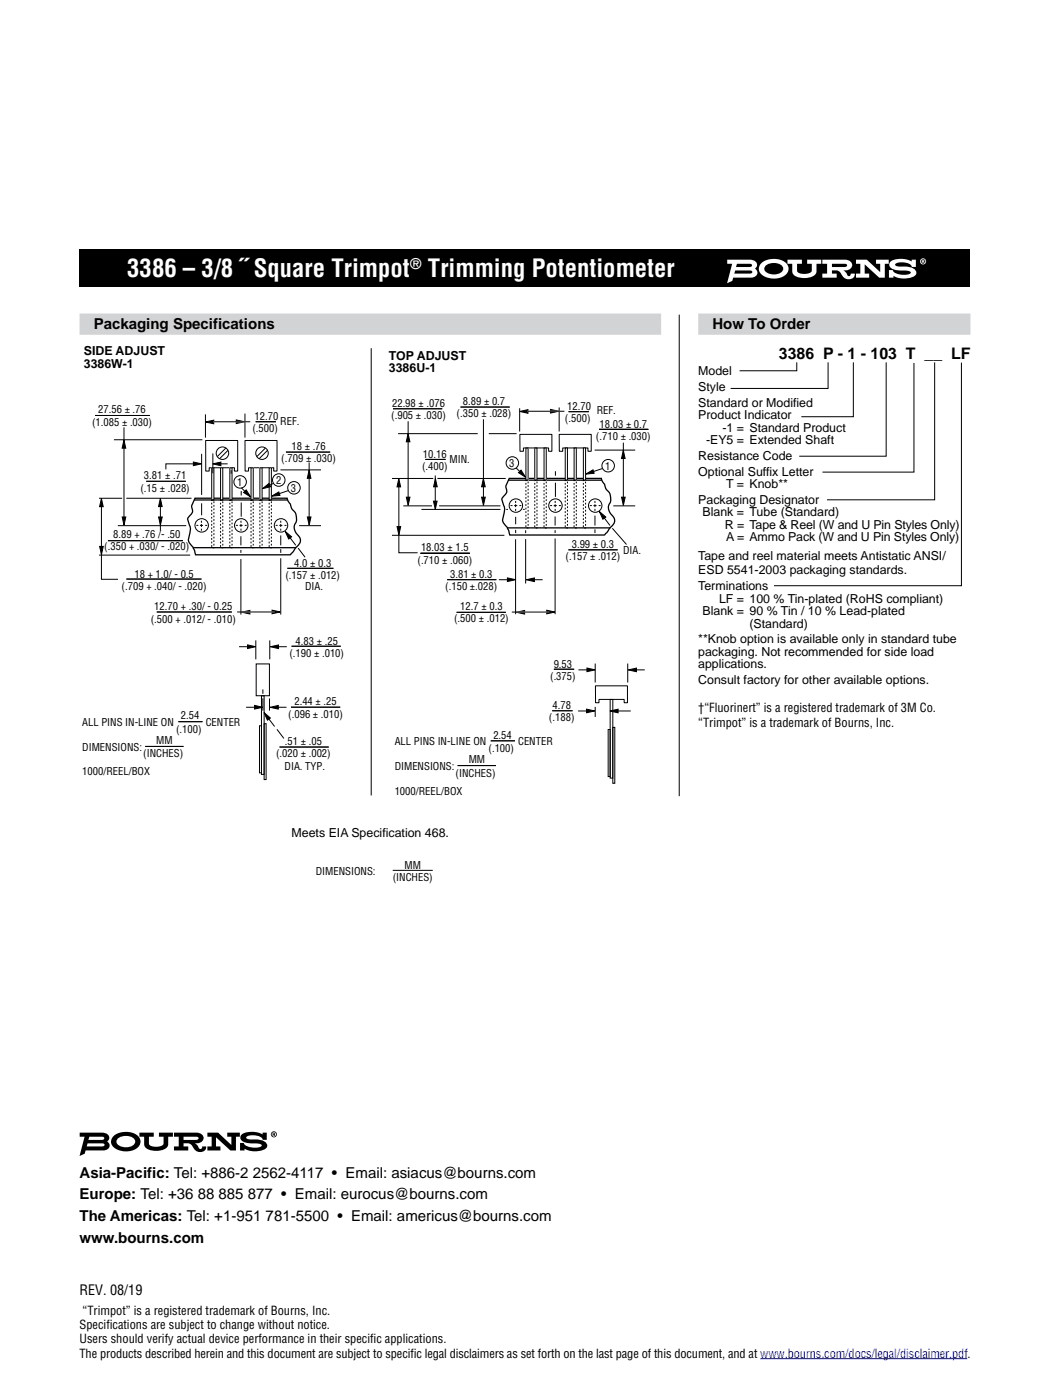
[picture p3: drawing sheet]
<svg xmlns="http://www.w3.org/2000/svg" width="210mm" height="279mm" viewBox="0 0 210 279" stroke-linecap="round" stroke-linejoin="round" font-family="sans-serif">
<path d="M15.9 49.7h177.8v7.5h-177.8z" fill="#000"/>
<g fill="#fff">
<path d="M157.2 51.8h2.8v.8h-.9v1.4a1.59 1.59 0 0 0 1.8 .6 1.04 1.04 0 0 0 1.1-.6v-1.4h-.9v-.8h2.8v.8h-.9v1.6a2.1 2.1 0 0 1-2.4 1.3 2.91 2.91 0 0 1-2.4-.9l-.1-2h-.9z"/>
<path d="M170.8 51.8h2.2l2.7 2.5v-1.7h-.9v-.8h2.6v.8h-.8v2.8h-1.1l-2.9-2.6v1.8h.9v.8h-2.7v-.8h.9v-2h-.9z"/>
<path d="M177.9 52.1a4.5 4.5 0 0 1 4 .1v-.4h.9v1.5h-.8a2.21 2.21 0 0 0-2.7-.9l-.6 .3v.2l.5 .3h1a2.68 2.68 0 0 1 2.6 .9 .91 .91 0 0 1-.8 1.2 4.4 4.4 0 0 1-3.7-.3v.4h-.9v-1.5h.8a2.17 2.17 0 0 0 2.2 .9l1.1-.1 .3-.3a2.62 2.62 0 0 0-2.3-.4 2.54 2.54 0 0 1-1.9-.8l-.1-.4 .1-.4z"/>
<path d="M184.1 51.9v.2h.2v-.1zM184 51.8l.4 .1v.3l.1 .3h-.2l-.1-.3-.1 .3h-.1zM183.8 52.2a.47 .47 0 0 0 .9 0 .47 .47 0 0 0-.9 0zM183.6 52.2a.61 .61 0 0 1 1.2 0 .61 .61 0 0 1-1.2 0z"/>
<path d="M146.7 54h3h.3l.1 .3-.1 .2-.5 .1h-3zM147.1 52.6h2.6l.4 .3-.2 .3-.4 .1h-2.6zM145.1 51.8v.8h1l-1 3.9 1-.4 .2-.7h3.6a.99 .99 0 0 0 1.2-.6 .99 .99 0 0 0-.4-1.2 .93 .93 0 0 0 .4-1 .93 .93 0 0 0-.9-.7z"/>
<path d="M152.9 53a2.59 2.59 0 0 1 3.3 .3 1.1 1.1 0 0 1-1.1 1.4 2 2 0 0 1-2.6-1zM152 52.4a1.58 1.58 0 0 0-.5 1.6 1.58 1.58 0 0 0 1.1 1.2 3.8 3.8 0 0 0 4.5-.7 1.72 1.72 0 0 0-1.3-2.6 4.2 4.2 0 0 0-3.8 .5z"/>
<path d="M166 52.6h2.6l.5 .3-.2 .3-.4 .1h-2.5zM164.1 51.8v.8h1v2h-1v.8h2.9v-.8h-1v-.6a1.55 1.55 0 0 1 2 .9 1.42 1.42 0 0 0 2.6 .1v-.4h-.8l-.1 .3-.2 .2a.59 .59 0 0 1-.6-.6l-.6-.5a1.27 1.27 0 0 0 1.7-1.4 1.39 1.39 0 0 0-1.4-.8z"/>
</g>
<path d="M15.9 64.7h116" fill="none" stroke="#d1d3d4" stroke-width="4.2" stroke-linecap="butt"/>
<g fill="none" stroke="#000" stroke-width=".2">
<path d="M25.2 99.4h13M41 87.9h6.4v6.1h-.6v-.6h-5.1v.6h-.6zM39.2 104.9h.4M39.9 104.9h.6M40.2 103.9v.4M40.2 104.6v.6M40.2 105.5v.4M40.9 104.9h.4M47.1 104.9h.4M47.8 104.9h.6M48.1 103.9v.4M48.1 104.6v.6"/>
<path d="M48.1 105.5v.4M48.8 104.9h.4M55 104.9h.4M55.7 104.9h.6M56 103.9v.4M56 104.6v.6M56 105.5v.4M56.8 104.9h.4"/>
<circle cx="40.3" cy="104.9" r="1.34"/>
<circle cx="48.1" cy="104.9" r="1.34"/>
<circle cx="56.1" cy="104.9" r="1.34"/>
</g>
<path d="M38.7 99.8h18.7M38.9 99.4h18.4l.3 .7 .4 .5a2.89 2.89 0 0 0 1 1.8 2.53 2.53 0 0 1-.2 2.4 2.66 2.66 0 0 0 1 2.4 1.69 1.69 0 0 1-.8 2.1l-1.1 1.4h-18.9a5.1 5.1 0 0 0-1.2-2.4l-.2-.7 .3-1.2a2 2 0 0 0-.1-1.6l-.4-1.2 .5-.7a1.33 1.33 0 0 0 .3-1.8zM38.6 109.3h20.5" fill="none" stroke="#000" stroke-width=".26"/>
<path d="M45.9 93.4h.4v6.4h-.4z" fill="#fff"/>
<path d="M45.9 93.4h.4v6.4h-.4z" fill="none" stroke="#000" stroke-width=".2"/>
<path d="M45.9 99.8h.4v9.5h-.4z" fill="none" stroke="#000" stroke-width=".2" stroke-dasharray=".4 .4 .4 .4 .4 .4" stroke-linecap="butt"/>
<path d="M44 93.4h.5v6.4h-.5z" fill="#fff"/>
<path d="M44 93.4h.5v6.4h-.5z" fill="none" stroke="#000" stroke-width=".2"/>
<path d="M44 99.8h.5v9.5h-.5z" fill="none" stroke="#000" stroke-width=".2" stroke-dasharray=".4 .4 .4 .4 .4 .4" stroke-linecap="butt"/>
<path d="M42.3 93.4h.4v6.4h-.4z" fill="#fff"/>
<path d="M41 84.2l1.7-.3v.7zM42.3 93.4h.4v6.4h-.4zM47.2 83.8l1.6 .4-1.6 .3zM48.9 82.5v4.8" fill="none" stroke="#000" stroke-width=".2"/>
<path d="M42.3 99.8h.4v9.5h-.4z" fill="none" stroke="#000" stroke-width=".2" stroke-dasharray=".4 .4 .4 .4 .4 .4" stroke-linecap="butt"/>
<path d="M41 84.2l1.7-.3v.7zM47.2 83.8l1.6 .4-1.6 .3z" fill="#000"/>
<path d="M42.5 84.2h7.4z" fill="#fff"/>
<path d="M41 82.7v4.6M42.5 84.2h7.4M56 93.8h8.1M61.7 93.8l.4 1.7h-.8zM56 111.4v11.2M59.7 104.9h4.4M61.3 103.2h.8l-.4 1.6zM48.2 122.2l1.7-.4v.7zM54.3 121.8l1.6 .3-1.6 .4z" fill="none" stroke="#000" stroke-width=".2"/>
<path d="M61.7 93.8l.4 1.7h-.8zM61.3 103.2h.8l-.4 1.6zM48.2 122.2l1.7-.4v.7zM54.3 121.8l1.6 .3-1.6 .4z" fill="#000"/>
<path d="M47.3 122.1h7.5z" fill="#fff"/>
<g fill="none" stroke="#000" stroke-width=".2">
<path d="M19.8 99.4h4.6M20.2 99.5l.4 1.6h-.7zM22.7 87.8h17.7M24.7 87.8l.4 1.6h-.7zM24.7 85.3v18.2M32 99.5l.4 1.6h-.8zM38.6 92.2l1.6 .4-1.6 .3zM39.2 92.6h-6.1v1.1M40.2 90.6v8.2M42.4 92.6l1.7-.4v.7zM42.5 90.5v4M43.5 92.6h1.9"/>
<path d="M46.1 93.8v.7M48.1 98v.9M48.2 97.4l1 .9M48.6 98.3l.5-.5 .9 1.4zM48.9 87.9h6.4v6.1h-.7v-.6h-5v.6h-.7zM54.2 99l1.4-.8 .3 .7zM57.5 97.9l-2.2 .7M19.8 110.8h18.2M19.9 109h.7l-.4 1.7zM20.2 101v14.6h3.4M23.5 104.9h13.7M24.4 103.2h.7l-.4 1.6z"/>
<path d="M31.7 103.2h.7l-.4 1.6zM32 100.3v5.6M48.1 111.6v11M48.1 107v1.8M48.1 109.8v.5M48.1 100.3v2.8M56 106.9v1.9M56 109.6v.7M56.9 106l1.3 1.1-.6 .5zM57.6 107l1.4 1.8M59.5 109.4l1.4 1.8M47.3 122.1h7.5"/>
<path d="M47.7 129.1h2.2M49.4 128.7l1.6 .4-1.6 .3zM51.1 127.8v3.8M51.1 132.5h2.7v6.4h-2.7zM52.2 138.9h.5v15.6h-.5zM52.5 137.6v.9M52.5 139.4v2.4M53.8 139.4v2.4M53.8 127.8v3.8M53.9 129.1l1.7-.4v.7zM55.2 129.1h2M49.1 141.1h2.2"/>
<path d="M50.8 140.8l1.7 .3-1.7 .4zM51.8 144.8h.4v9.4h-.4zM52.7 144.4h.4v11.2h-.4zM53.9 141.2l1.6-.4v.7zM55.1 141.1h2.1"/>
<circle cx="47.9" cy="96.2" r="1.25"/>
<circle cx="58.7" cy="97.4" r="1.25"/>
</g>
<g fill="#000">
<path d="M24.7 87.8l.4 1.6h-.7zM38.6 92.2l1.6 .4-1.6 .3zM42.4 92.6l1.7-.4v.7zM48.6 98.3l.5-.5 .9 1.4zM54.2 99l1.4-.8 .3 .7zM19.9 109h.7l-.4 1.7zM20.2 99.5l.4 1.6h-.7zM24.4 103.2h.7l-.4 1.6zM31.7 103.2h.7l-.4 1.6zM32 99.5l.4 1.6h-.8zM56.9 106l1.3 1.1-.6 .5zM49.4 128.7l1.6 .4-1.6 .3z"/>
<path d="M53.9 129.1l1.7-.4v.7zM50.8 140.8l1.7 .3-1.7 .4zM53.9 141.2l1.6-.4v.7z"/>
</g>
<path d="M53.7 93.4h.5v6.4h-.5z" fill="#fff"/>
<path d="M53.7 93.4h.5v6.4h-.5z" fill="none" stroke="#000" stroke-width=".2"/>
<path d="M53.7 99.8h.5v9.5h-.5z" fill="none" stroke="#000" stroke-width=".2" stroke-dasharray=".4 .4 .4 .4 .4 .4" stroke-linecap="butt"/>
<path d="M51.9 93.4h.4v6.4h-.4z" fill="#fff"/>
<path d="M51.9 93.4h.4v6.4h-.4z" fill="none" stroke="#000" stroke-width=".2"/>
<path d="M51.9 99.8h.4v9.5h-.4z" fill="none" stroke="#000" stroke-width=".2" stroke-dasharray=".4 .4 .4 .4 .4 .4" stroke-linecap="butt"/>
<path d="M50.1 93.4h.4v6.4h-.4z" fill="#fff"/>
<g fill="none" stroke="#000" stroke-width=".2">
<path d="M19 82.9h10.9M29.2 96.1h7.9M45.1 89.4l-1.7 1.7M45.5 89.9l-1.7 1.6M50.1 93.4h.4v6.4h-.4zM51 84.2h4.1M52.4 97.5l1.3-1 .3 .6zM53 89.4l-1.7 1.7M53.4 89.9l-1.7 1.6M54.6 96.5l-1.2 .5M57.1 90.2h8.8M61.7 92.3v11.4"/>
<path d="M87.3 95.5h13.6M102.9 100v.4M103.8 86.7h6.3v3.4h-.6v-.7h-5v.7h-.7zM110.8 100v.4M118.7 100v.4M21.5 107.9h15M25.2 115.6h15M40.2 100.4v2.4M57.3 113.4h9.2M101.9 100.9h.4M102.6 100.9h.6M102.9 100.6v.6"/>
<path d="M102.9 101.6v.4M103.7 100.9h.4M109.8 100.9h.4M110.5 100.9h.6M110.8 100.6v.6M110.8 101.6v.4M111.5 100.9h.4M117.7 100.9h.4M118.4 100.9h.7M118.7 100.6v.6M118.7 101.6v.4M119.5 100.9h.4"/>
<path d="M31.3 122.1h15M58.2 129h9.8M29 149h7.6M35.6 144h4.8M52.7 142.2l1.3 1.1-.6 .4zM53.4 143.2l1.4 1.8M55.3 145.5l1.4 1.9M55.8 149.1h9.8M58.1 141.1h9.8"/>
<circle cx="44.4" cy="90.4" r="1.25"/>
<circle cx="52.3" cy="90.4" r="1.25"/>
<circle cx="55.6" cy="95.8" r="1.25"/>
<circle cx="103" cy="100.9" r="1.34"/>
<circle cx="110.9" cy="100.9" r="1.34"/>
<circle cx="118.8" cy="100.9" r="1.34"/>
</g>
<path d="M50.1 99.8h.4v9.5h-.4z" fill="none" stroke="#000" stroke-width=".2" stroke-dasharray=".4 .4 .4 .4 .4 .4" stroke-linecap="butt"/>
<path d="M52.4 97.5l1.3-1 .3 .6zM52.7 142.2l1.3 1.1-.6 .4z" fill="#000"/>
<path d="M101.4 95.8h18.7M101.6 95.5h18.4l.3 .7 .4 .4a2.89 2.89 0 0 0 1 1.9 2.53 2.53 0 0 1-.2 2.3 2.66 2.66 0 0 0 1 2.5 1.69 1.69 0 0 1-.8 2.1l-1.1 1.4h-18.9a5.1 5.1 0 0 0-1.2-2.4l-.2-.7 .3-1.2a2 2 0 0 0-.1-1.6l-.4-1.3 .5-.6a1.33 1.33 0 0 0 .4-1.8zM101.3 105.4h20.5" fill="none" stroke="#000" stroke-width=".26"/>
<path d="M108.6 89.4h.4v6.4h-.4z" fill="#fff"/>
<path d="M108.6 89.4h.4v6.4h-.4z" fill="none" stroke="#000" stroke-width=".2"/>
<path d="M108.6 95.8h.4v9.6h-.4z" fill="none" stroke="#000" stroke-width=".2" stroke-dasharray=".4 .4 .4 .4 .4 .4" stroke-linecap="butt"/>
<path d="M106.7 89.4h.5v6.4h-.5z" fill="#fff"/>
<path d="M106.7 89.4h.5v6.4h-.5z" fill="none" stroke="#000" stroke-width=".2"/>
<path d="M106.7 95.8h.5v9.6h-.5z" fill="none" stroke="#000" stroke-width=".2" stroke-dasharray=".4 .4 .4 .4 .4 .4" stroke-linecap="butt"/>
<path d="M105 89.4h.4v6.4h-.4z" fill="#fff"/>
<path d="M103.7 82.1l1.7-.3v.7zM105 89.4h.4v6.4h-.4zM109.9 81.7l1.6 .4-1.6 .3zM111.6 81.3v4.8" fill="none" stroke="#000" stroke-width=".2"/>
<path d="M105 95.8h.4v9.6h-.4z" fill="none" stroke="#000" stroke-width=".2" stroke-dasharray=".4 .4 .4 .4 .4 .4" stroke-linecap="butt"/>
<path d="M103.7 82.1l1.7-.3v.7zM109.9 81.7l1.6 .4-1.6 .3z" fill="#000"/>
<path d="M105.2 82.1h7.4z" fill="#fff"/>
<path d="M103.7 81.5v4.6M105.2 82.1h7.4M118.7 89.8h8.1M124 99.2h.8l-.4 1.7zM124.4 89.9l.4 1.6h-.8zM110.8 107.5v15.1M122.4 101h4.4M103.1 122.2l1.6-.4v.8zM109.1 121.8l1.7 .3-1.7 .4z" fill="none" stroke="#000" stroke-width=".2"/>
<path d="M124 99.2h.8l-.4 1.7zM124.4 89.9l.4 1.6h-.8zM103.1 122.2l1.6-.4v.8zM109.1 121.8l1.7 .3-1.7 .4z" fill="#000"/>
<path d="M102.1 122.2h7.5z" fill="#fff"/>
<g fill="none" stroke="#000" stroke-width=".2">
<path d="M78.2 95.5h8.3M79.4 86.5h15.9M79.6 95.5l.4 1.7h-.8zM79.6 97v13.3h3.7M81.1 99.2h.7l-.3 1.7zM81.5 84.1v15.4M96.1 99.2h.7l-.3 1.7zM96.5 95.5l.3 1.7h-.7zM96.5 83.7v15.7M97.6 86.5h5.5M103 93.4l1 1M103.5 94.3l.5-.5 .9 1.4z"/>
<path d="M110.8 94v.9M110.8 96.3v2.9M111.6 86.7h6.4v3.4h-.7v-.7h-5v.7h-.7zM116.9 94.6l1.5-.8 .2 .7zM120.2 93.5l-2.1 .7M78.2 106.8h22.5M79.2 105.1h.8l-.4 1.6zM87.6 101h12.3M102.9 107.6v15M110.8 103.1v1.8M110.8 105.8v.6M118.7 102.9v2"/>
<path d="M118.7 105.6v.8M119.6 102.1l1.3 1.1-.6 .4zM120.4 103.1l1.3 1.8M122.2 105.4l2.8 3.3M102.1 122.2h7.5M115.4 133.7h2.2M117.1 133.3l1.7 .4-1.7 .3zM118.8 132.4v3.8M121.8 139.6h.5v15.7h-.5zM125.3 132.4v3.8M125.4 133.7l1.6-.4v.8zM126.6 133.7h2.1"/>
<path d="M115.4 141.9h2.2M117.1 141.5l1.6 .4-1.6 .3zM121.4 145.6h.4v9.4h-.4zM121.7 141.9l1.7-.4v.8zM122.3 145.2h.4v11.1h-.4zM122.9 141.9h3"/>
<circle cx="102.3" cy="92.4" r="1.25"/>
<circle cx="121.4" cy="92.9" r="1.25"/>
</g>
<path d="M79.6 95.5l.4 1.7h-.8zM81.1 99.2h.7l-.3 1.7zM96.1 99.2h.7l-.3 1.7zM96.5 95.5l.3 1.7h-.7zM103.5 94.3l.5-.5 .9 1.4zM116.9 94.6l1.5-.8 .2 .7zM79.2 105.1h.8l-.4 1.6zM119.6 102.1l1.3 1.1-.6 .4zM117.1 133.3l1.7 .4-1.7 .3zM125.4 133.7l1.6-.4v.8zM117.1 141.5l1.6 .4-1.6 .3zM121.7 141.9l1.7-.4v.8z" fill="#000"/>
<path d="M116.4 89.4h.5v6.4h-.5z" fill="#fff"/>
<path d="M116.4 89.4h.5v6.4h-.5z" fill="none" stroke="#000" stroke-width=".2"/>
<path d="M116.4 95.8h.5v9.6h-.5z" fill="none" stroke="#000" stroke-width=".2" stroke-dasharray=".4 .4 .4 .4 .4 .4" stroke-linecap="butt"/>
<path d="M114.6 89.4h.4v6.4h-.4z" fill="#fff"/>
<path d="M114.6 89.4h.4v6.4h-.4z" fill="none" stroke="#000" stroke-width=".2"/>
<path d="M114.6 95.8h.4v9.6h-.4z" fill="none" stroke="#000" stroke-width=".2" stroke-dasharray=".4 .4 .4 .4 .4 .4" stroke-linecap="butt"/>
<path d="M112.8 89.4h.4v6.4h-.4z" fill="#fff"/>
<g fill="none" stroke="#000" stroke-width=".2">
<path d="M74.1 69.5v89.2M135.6 62.8v96.1M159 72.3v1.7h-11.4M165.3 72.3v5.2h-19.5M170.3 72.3v10.9h-10.4M176.9 72.3v18.7h-17.4M182.4 72.4v21.8h-18.3M186.5 72.3v27.4h-21.5M191.9 72.4v44.5h-37.4M78.4 81.6h9.9M81.4 86.5l.4 1.7h-.7zM84.9 91.7h4"/>
<path d="M86.9 94.9v5.4M86.9 95.5l.4 1.7h-.8zM91.9 81.2h9.8M112.8 89.4h.4v6.4h-.4zM113.5 82.2h4M119.5 85.7h9.9M119.6 85.7h9.8M124.4 88.3v11.5M80.5 101h5.7M83.9 110.4h9.9M84.1 101.7h15.8M86.5 100h.7l-.3 1.7z"/>
<path d="M89.2 115.7h9.9M99.6 115.7h2.2M101 101.7h.4M101.3 115.3l1.6 .4-1.6 .4zM102.9 103.1v1.5M102.9 105.8v.6M104.4 101.7h.3M104.9 105.8v.6M104.9 107.6v8.9M105 115.7l1.6-.4v.8zM106.2 115.7h2.1M113.4 109.7h9.9"/>
<path d="M91.1 122.2h9.8M110.5 133.6h4.1M118.8 136.9h6.4v3.3h-.6v-.6h-5.1v.6h-.6zM91.3 152.8h7.7M97.9 147.8h4.9M110.2 141.8h4.1M118.8 141.1v2M78.4 173.7h8"/>
</g>
<path d="M112.8 95.8h.4v9.6h-.4z" fill="none" stroke="#000" stroke-width=".2" stroke-dasharray=".4 .4 .4 .4 .4 .4" stroke-linecap="butt"/>
<g fill="#000">
<path d="M81.4 86.5l.4 1.7h-.7zM86.9 95.5l.4 1.7h-.8zM86.5 100h.7l-.3 1.7zM101.3 115.3l1.6 .4-1.6 .4zM105 115.7l1.6-.4v.8zM27.8 226h2.9v.9h-1v1.3a1.57 1.57 0 0 0 1.9 .6 1.03 1.03 0 0 0 1-.6v-1.3h-.9v-.9h2.8v.9h-.9v1.5a2.09 2.09 0 0 1-2.4 1.3 2.88 2.88 0 0 1-2.3-.9l-.1-1.9h-1zM41.4 226h2.1l2.7 2.5v-1.6h-.8v-.9h2.5v.9h-.8v2.7h-1.1l-2.9-2.6v1.8h.9v.8h-2.6v-.8h.8v-1.9h-.8zM48.4 226.3a4.5 4.5 0 0 1 4 .1v-.4h.8v1.5h-.8a2.19 2.19 0 0 0-2.6-.9l-.6 .3v.2l.4 .3h1.1a2.66 2.66 0 0 1 2.6 .9 .9 .9 0 0 1-.8 1.2 4.3 4.3 0 0 1-3.7-.3v.4h-.9v-1.5h.8a2.16 2.16 0 0 0 2.2 .9l1.1-.1 .2-.3a2.61 2.61 0 0 0-2.2-.4 2.52 2.52 0 0 1-1.9-.7l-.1-.5 .1-.4z"/>
<path d="M17.5 228.2h2.9h.3l.2 .3-.2 .2-.4 .1h-3zM17.8 226.9h2.6l.4 .2-.2 .3-.4 .1h-2.6zM15.9 226v.9h1l-1 3.8 1-.5 .2-.6h3.5a.98 .98 0 0 0 1.2-.6 .98 .98 0 0 0-.4-1.2 .92 .92 0 0 0 .4-1 .92 .92 0 0 0-.9-.7z"/>
<path d="M23.6 227.2a2.57 2.57 0 0 1 3.3 .3 1.09 1.09 0 0 1-1.2 1.4 1.98 1.98 0 0 1-2.5-1zM22.8 226.6a1.57 1.57 0 0 0-.6 1.6 1.57 1.57 0 0 0 1.1 1.2 3.8 3.8 0 0 0 4.5-.7 1.71 1.71 0 0 0-1.3-2.6 4.2 4.2 0 0 0-3.7 .5z"/>
<path d="M36.6 226.9h2.6l.4 .2-.2 .3-.4 .1h-2.4zM34.7 226v.9h1v1.9h-1v.8h2.9v-.8h-1v-.6a1.54 1.54 0 0 1 2 .9 1.41 1.41 0 0 0 1.3 .8 1.41 1.41 0 0 0 1.2-.7v-.4h-.8v.3l-.3 .2a.59 .59 0 0 1-.5-.6l-.6-.5a1.26 1.26 0 0 0 1.7-1.4 1.37 1.37 0 0 0-1.4-.8z"/>
<path d="M54.6 226.2v.1h.1v-.1zM54.4 226.1h.5l-.1 .3 .1 .3h-.1l-.2-.2v.2h-.2zM54.2 226.4a.46 .46 0 0 0 .9 0 .46 .46 0 0 0-.9 0zM54.1 226.4a.6 .6 0 0 1 1.2 0 .6 .6 0 0 1-1.2 0z"/>
</g>
<path d="M139.3 64.7h54.4" fill="none" stroke="#d1d3d4" stroke-width="4.2" stroke-linecap="butt"/>
<path d="M151.7 271.2h41.4" fill="none" stroke="#00f" stroke-width=".2"/>
<g font-size="4.9" fill="#fff">
<text x="25.4" y="55.3">3386 – 3/8 ˝ Square Trimpot</text>
<text x="85.4" y="55.3">Trimming Potentiometer</text>
</g>
<text font-size="3.2" x="155.4" y="71.7">3386 P - 1 - 103 T __ LF</text>
<g font-size="3">
<text x="18.7" y="65.7">Packaging Specifications</text>
<text x="142.2" y="65.7">How To Order</text>
<text x="15.9" y="235.1">Asia-Pacific: Tel: +886-2 2562-4117 • Email: asiacus@bourns.com</text>
<text x="15.9" y="239.4">Europe: Tel: +36 88 885 877 • Email: eurocus@bourns.com</text>
<text x="15.9" y="243.7">The Americas: Tel: +1-951 781-5500 • Email: americus@bourns.com</text>
<text x="15.9" y="248">www.bourns.com</text>
</g>
<text font-size="2.9" fill="#fff" x="81.8" y="53.7">®</text>
<text font-size="2.8" x="15.9" y="258.4">REV. 08/19</text>
<g font-size="2.5">
<text x="16.7" y="70.9">SIDE ADJUST</text>
<text x="77.6" y="71.9">TOP ADJUST</text>
<text x="16.7" y="73.4">3386W-1</text>
<text x="77.6" y="74.3">3386U-1</text>
<text x="139.3" y="74.9">Model</text>
<text x="139.3" y="78">Style</text>
<text x="139.3" y="81.2">Standard or Modified</text>
<text x="139.3" y="83.7">Product Indicator</text>
<text x="140.9" y="88.6">-EY5 = Extended Shaft</text>
<text x="144.2" y="86.1">-1 = Standard Product</text>
<text x="139.3" y="91.8">Resistance Code</text>
<text x="139.3" y="95">Optional Suffix Letter</text>
<text x="139.3" y="100.6">Packaging Designator</text>
<text x="144.9" y="97.4">T = Knob**</text>
<text x="140.2" y="103.1">Blank = Tube (Standard)</text>
<text x="144.7" y="105.5">R = Tape &amp; Reel (W and U Pin Styles Only)</text>
<text x="139.3" y="111.7">Tape and reel material meets Antistatic ANSI/</text>
<text x="145" y="108">A = Ammo Pack (W and U Pin Styles Only)</text>
<text x="139.3" y="114.6">ESD 5541-2003 packaging standards.</text>
<text x="139.3" y="117.8">Terminations</text>
<text x="140.2" y="122.8">Blank = 90 % Tin / 10 % Lead-plated</text>
<text x="143.5" y="120.3">LF = 100 % Tin-plated (RoHS compliant)</text>
<text x="149.6" y="125.2">(Standard)</text>
<text x="139.3" y="128.4">**Knob option is available only in standard tube</text>
<text x="139.3" y="130.9">packaging. Not recommended for side load</text>
<text x="139.3" y="133.3">applications.</text>
<text x="139.3" y="136.5">Consult factory for other available options.</text>
<text x="139.3" y="142">†“Fluorinert” is a registered trademark of 3M Co.</text>
<text x="139.3" y="145">“Trimpot” is a trademark of Bourns, Inc.</text>
<text x="58.2" y="167">Meets EIA Specification 468.</text>
<text x="16.5" y="262.5">“Trimpot” is a registered trademark of Bourns, Inc.</text>
<text x="15.9" y="265.3">Specif</text>
<text x="15.9" y="268.1">Users should verify actual device performance in their specif</text>
<text x="21.2" y="265.3">ications are subject to change without notice.</text>
<text x="73.9" y="268.1">ic applications.</text>
<text x="15.9" y="270.9">The products described herein and this document are subject to specif</text>
<text x="81.9" y="270.9">ic legal disclaimers as set forth on the last page of this document, and at www.bourns.com/docs/legal/disclaimer.pdf.</text>
</g>
<g font-size="2.1">
<text x="19.6" y="82.5">27.56 ± .76</text>
<text x="50.8" y="83.8">12.70</text>
<text x="78.1" y="83.6">(.905 ± .030)</text>
<text x="78.2" y="81.2">22.98 ± .076</text>
<text x="91.1" y="83.2">(.350 ± .028)</text>
<text x="92.4" y="80.8">8.89 ± 0.7</text>
<text x="113.2" y="81.8">12.70</text>
<text x="119.1" y="82.6">REF.</text>
<text x="18.4" y="85">(1.085 ± .030)</text>
<text x="50.4" y="86.3">(.500)</text>
<text x="55.9" y="84.9">REF.</text>
<text x="58.2" y="89.8">18 ± .76</text>
<text x="112.8" y="84.3">(.500)</text>
<text x="118.9" y="87.8">(.710 ± .030)</text>
<text x="119.6" y="85.3">18.03 ± 0.7</text>
<text x="28.7" y="95.7">3.81 ± .71</text>
<text x="56.1" y="92.3">(.709 ± .030)</text>
<text x="84.2" y="93.8">(.400)</text>
<text x="84.4" y="91.4">10.16</text>
<text x="89.7" y="92.4">MIN.</text>
<text x="101.6" y="93.2">3</text>
<text x="120.8" y="93.7">1</text>
<text x="28" y="98.1">(.15 ± .028)</text>
<text x="47.3" y="97">1</text>
<text x="55.1" y="96.6">2</text>
<text x="58" y="98.1">3</text>
<text x="22.6" y="107.4">8.89 + .76 /- .50</text>
<text x="20.8" y="109.9">(.350 + .030/ - .020)</text>
<text x="58.7" y="113.1">4.0 ± 0.3</text>
<text x="83.3" y="112.5">(.710 ± .060)</text>
<text x="84" y="110">18.03 ± 1.5</text>
<text x="112.9" y="111.8">(.157 ± .012)</text>
<text x="114.1" y="109.3">3.99 ± 0.3</text>
<text x="124.3" y="110.7">DIA.</text>
<text x="24.3" y="117.8">(.709 + .040/ - .020)</text>
<text x="26.8" y="115.4">18 + 1.0/ - 0.5</text>
<text x="57" y="115.6">(.157 ± .012)</text>
<text x="60.9" y="117.7">DIA.</text>
<text x="88.9" y="117.8">(.150 ±.028)</text>
<text x="89.8" y="115.3">3.81 ± 0.3</text>
<text x="30.1" y="124.3">(.500 + .012/ - .010)</text>
<text x="30.8" y="121.8">12.70 + .30/ - 0.25</text>
<text x="90.6" y="124.1">(.500 ± .012)</text>
<text x="91.9" y="121.7">12.7 ± 0.3</text>
<text x="57.8" y="131.1">(.190 ± .010)</text>
<text x="59" y="128.6">4.83 ± .25</text>
<text x="109.8" y="135.7">(.375)</text>
<text x="110.5" y="133.3">9.53</text>
<text x="36.1" y="143.6">2.54</text>
<text x="57.5" y="143.2">(.096 ± .010)</text>
<text x="58.8" y="140.8">2.44 ± .25</text>
<text x="109.6" y="143.9">(.188)</text>
<text x="110.3" y="141.5">4.78</text>
<text x="16.4" y="144.9">ALL PINS IN-LINE ON</text>
<text x="16.4" y="149.8">DIMENSIONS:</text>
<text x="31.2" y="148.5">MM</text>
<text x="35.1" y="146.2">(.100)</text>
<text x="41.1" y="144.9">CENTER</text>
<text x="56.9" y="148.7">.51 ± .05</text>
<text x="78.8" y="148.7">ALL PINS IN-LINE ON</text>
<text x="98.5" y="147.4">2.54</text>
<text x="103.4" y="148.7">CENTER</text>
<text x="16.4" y="154.8">1000/REEL/BOX</text>
<text x="28.6" y="151.2">(INCHES)</text>
<text x="55.1" y="151.1">(.020 ± .002)</text>
<text x="56.8" y="153.6">DIA. TYP.</text>
<text x="78.8" y="153.6">DIMENSIONS:</text>
<text x="90.9" y="155">(INCHES)</text>
<text x="93.5" y="152.3">MM</text>
<text x="97.5" y="150">(.100)</text>
<text x="78.8" y="158.6">1000/REEL/BOX</text>
<text x="80.7" y="173.3">MM</text>
<text x="63" y="174.6">DIMENSIONS:</text>
<text x="78.4" y="175.9">(INCHES)</text>
</g>
</svg>
